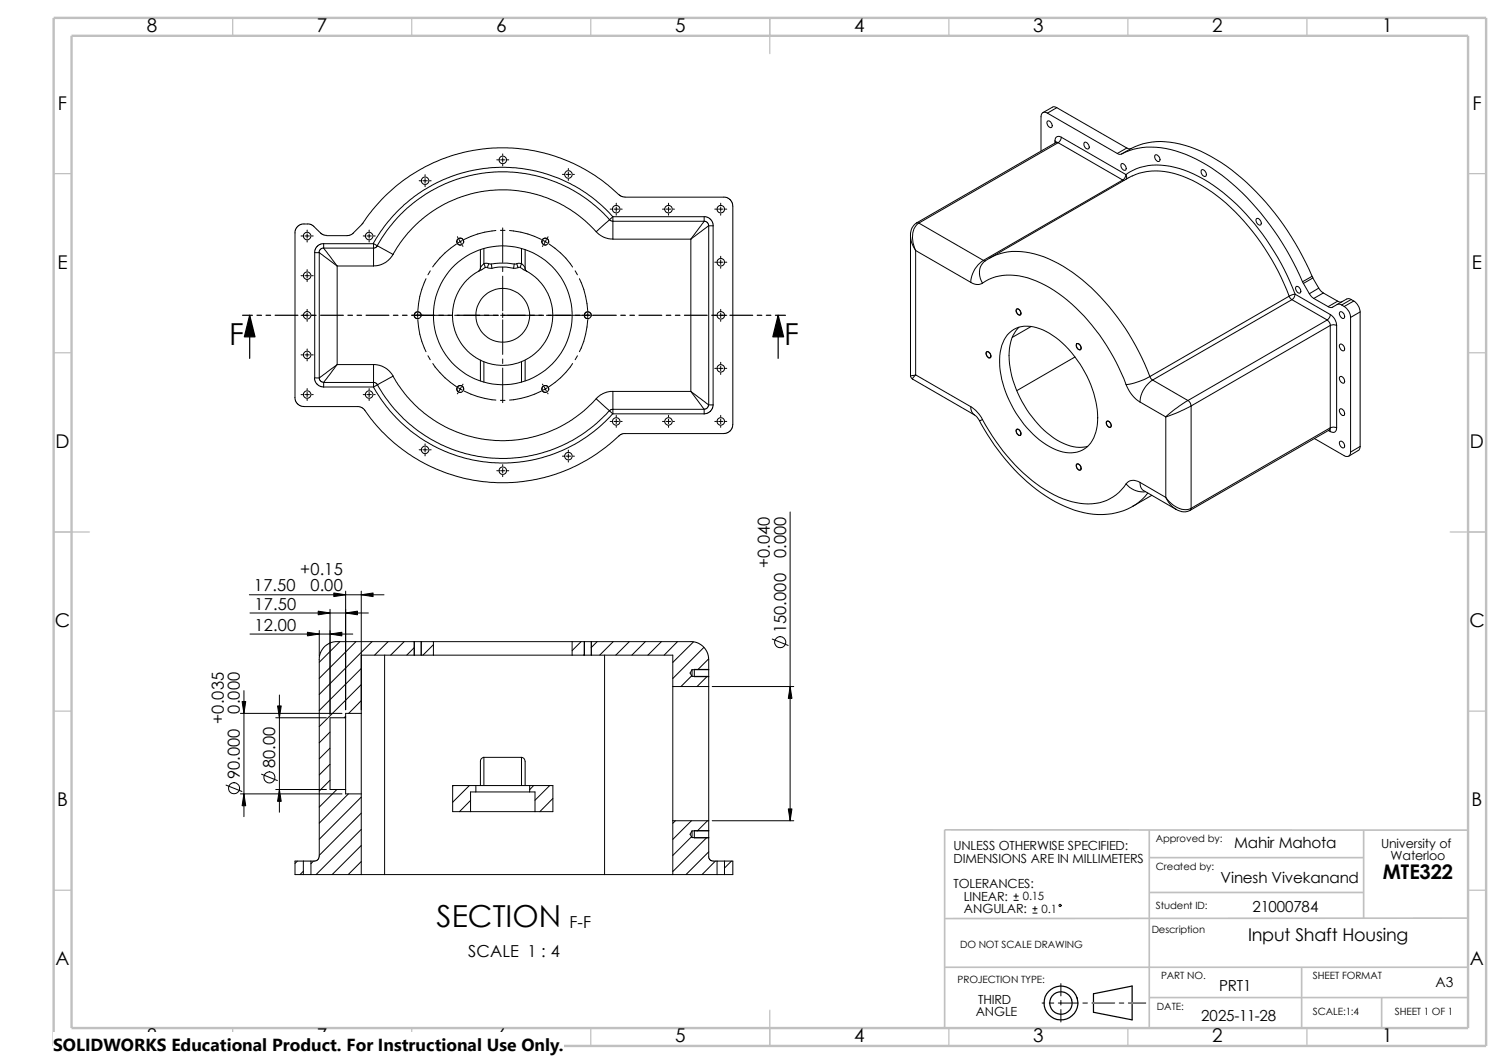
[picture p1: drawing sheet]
<svg xmlns="http://www.w3.org/2000/svg" width="420mm" height="297mm" viewBox="0 0 420 297" stroke-linecap="round" stroke-linejoin="round" font-family="sans-serif">
<g fill="none" stroke="#c0c0c0" stroke-width=".34">
<path d="M65 5v5M115 5v5M165 5v5M215 5v10M265 5v5M315 5v5M365 5v5M15 48.5h5M410 48.5h5M15 98.5h5M410 98.5h5M15 148.5h10"/>
<path d="M405 148.5h10M15 198.5h5M410 198.5h5M15 248.5h5M410 248.5h5M65 287v5M115 287v5M165 287v5M215 282v10M265 287v5M315 287v5M365 287v5"/>
</g>
<path d="M320.9 239.4h59.9M320.9 231.7v55.3M380.8 231.7v24.6M410 231.7l-146.2-.1v55.4M320.9 249.1h59.9M410 256.3l-146.2 .1M263.8 270h146.2M320.9 278.5h89.1M363.5 270v17M385.8 278.5v8.5" fill="none" stroke="#c0c0c0" stroke-width=".47"/>
<path d="M15 5h400v287h-400zM20 10h390v277h-390z" fill="none" stroke="#c0c0c0" stroke-width=".68" stroke-linecap="butt"/>
<g fill="none" stroke="#000" stroke-width=".28">
<path d="M292.5 31.6a1.08 1.08 0 0 0-1.3-.2 1.08 1.08 0 0 0-.5 1.2v9.6M292.5 31.6l19.5 11.2M292.6 33.8a1.16 1.16 0 0 1 .9 1.8 1.23 1.23 0 0 1-.9-1.8zM294.6 39.3l.3 .4M294.6 39.3v.6M294.9 39.8h.6M294.9 39.8l-39 22.4M295 39.7l-.1 .1M295.1 30.1l-1-.3-2.9 1.7M295.1 30.1l-2.6 1.5M295.1 30.1l19.6 11.2M295.5 39.8l18 10.4"/>
<path d="M295.5 39.8l-38.9 22.5M296.4 38.3a1.08 1.08 0 0 0-1.3-.1 1.08 1.08 0 0 0-.5 1.1M296.4 38.3l-.3 .9-.6 .6M296.4 38.3l18 10.4M302.7 39.9a1.03 1.03 0 0 1 1.1 .1 1.03 1.03 0 0 1 .4 1.1l-.1 .2a.84 .84 0 0 1-.9 .1 .84 .84 0 0 1-.5-.8zM117.1 50.5h.4M118.1 50.5h1.2M118.7 48.8v.4M118.7 49.8v1.3M118.7 51.7v.4M120 50.5h.4M138.7 44.6h.4"/>
<path d="M139.8 44.6h1.2M140.4 43v.4M140.4 44v1.3M140.4 45.9v.4M141.6 44.6h.5M157.1 48.7h.4M158.1 48.7h1.2M158.7 47v.5M158.7 48.1v1.2M158.7 50v.4M160 48.7h.4M170.4 58.4h.4"/>
<path d="M171.4 58.4h1.3M172.1 56.7v.4M172.1 57.8v1.2M172.1 59.6v.5M173.3 58.4h.4M185 58.4h.4M186.1 58.4h1.2M186.7 56.7v.4M186.7 57.8v1.2M186.7 59.6v.5M187.9 58.4h.4M199.6 58.4h.4"/>
<path d="M200.7 58.4h1.2M201.3 56.7v.4M201.3 57.8v1.2M201.3 59.6v.5M202.5 58.4h.4M312 42.8l.7 .3 .5-.1M313.1 45.8a1.01 1.01 0 0 1 1.1 .2 1.01 1.01 0 0 1 .3 1 .57 .57 0 0 1-.5 .6 .57 .57 0 0 1-.6-.5l-.3-.5zM313.2 43a21.3 21.3 0 0 1 17.9 .1 56.9 56.9 0 0 1 23.5 19.7 79.1 79.1 0 0 1 9.1 15.9M313.5 50.2l.4 .2M313.5 50.2l-38.9 22.5M314.4 48.7l-.2 .9-.7 .6M314.4 48.7l.2 .7-.2 .7"/>
<path d="M314.4 48.7a15.9 15.9 0 0 1 13.6-2 40.4 40.4 0 0 1 18.6 11.6 71 71 0 0 1 15.1 23.8M314.7 41.3l-2.7 1.5M314.7 41.3l.8 .3 .4-.2M315.9 41.4l-2.7 1.6M315.9 41.4a20.1 20.1 0 0 1 16.5-.4 53.1 53.1 0 0 1 22.4 17 79.8 79.8 0 0 1 11.6 19.1M322.5 43.4a1.01 1.01 0 0 1 1.1 .1 1.01 1.01 0 0 1 .3 1.1l-.1 .4a1.17 1.17 0 0 1-1.3-1.6zM335.4 47.5a1.03 1.03 0 0 1 1.1 .2 1.03 1.03 0 0 1 .4 1l-.1 .3a.84 .84 0 0 1-.9 .1 .84 .84 0 0 1-.5-.8zM84.1 77h.4M84.1 65.9h.4M84.9 62.5l-1 .2-.7 .4-.8 1.5v46.4M84.9 62.5l1.7 .1 1.1 .6M85.1 77h1.3"/>
<path d="M85.1 65.9h1.3M85.8 64.2v.4M85.8 65.3v1.2M85.8 67.1v.5M85.8 75.3v.4M85.8 76.3v1.3M85.8 78.2v.4M87 77h.5M87 65.9h.5M87.7 63.2l2.1 2.1 1.4 .4M87.9 70.5h1.3M87.9 70.5v35h1.3"/>
<path d="M89.2 70.5v35M89.2 70.5l4.9 3.8M90.4 68l-.9 .2-1 .6-.5 .8-.1 .9M90.4 69.3h13.9M90.4 68h13.9M90.4 69.3l3.7 5M90.4 69.3l-.9 .2-.4 1M90.4 68v1.3M94.1 74.3h10.2M94.1 74.3v27.5M101.3 62.3l-2.7 2.9-.9 .5-6.5 .1M101.3 62.3a46.9 46.9 0 0 1 72.1-7.6l1.1 .3h28.1l1.2 .6 .7 1 .1 .9v61l-.1 .9-.5 .8-1 .7-.9 .1h-28l-1.3 .7a47 47 0 0 1-71.4-7.7l-1.2-.5h-15.8l-1.4-.9-.5-.7-.2-.9"/>
<path d="M101.4 65.9h.5M102.4 65.9h1.3M103.1 64.2v.4M103.1 65.3v1.2M103.1 67.1v.5M104.3 68l1.1 .6M104.3 69.3v5M104.3 68v1.3M104.4 65.9h.4M105.4 68.6l-.5 .5-.6 .2M109.7 71l-.7 1.1-1.6 1.3-1.5 .6-1.6 .3M119 77.8a23.4 23.4 0 0 0-2.3 9"/>
<path d="M120.1 75.6l-.6 1.1M127.5 68.1a24.6 24.6 0 0 0-6.7 6.4M127.7 66.1l.2 .3M128.2 66.9l.3 .5M128.5 67.4l.3 .6M128.5 67.4l-.5 .4M129.1 67.1l-.6 .3M129.2 68.5l.1 .3M129.5 67.7a.99 .99 0 0 0-.9-1.2 .99 .99 0 0 0-1.1 1 .99 .99 0 0 0 1.3 .9M134.2 74.9l-.2 .5-.4 .3M134.2 69.7v5.2M135.1 73.6l-.9 1.3"/>
<path d="M135.1 73.6h1.4M135.1 69.4v4.2M135.1 73.6l.4 1.1M135.5 74.7l-3.9 2.3-1.8 1.8-1.3 1.7-1.2 2.4-.7 2.4-.2 2 .1 2.7 .5 2.4 .7 1.6 1.3 2.2 2.2 2.4 1.6 1.2 2.5 1.2 2.3 .7 2.1 .3 2.7-.1 2.3-.6 3.4-1.6 2.1-1.8 1.4-1.5 1.1-1.8 1-2.4 .6-2.5v-3.1l-.6-3-.7-1.6-1.3-2.2-1.7-1.9-2.1-1.7-1.6-.8M135.5 74.7h.6M136.1 74.7l1.3 .2M136.5 73.6l-.4 1.1M136.5 73.6l.7 .1M137.2 73.7a19.2 19.2 0 0 1 6.4 0M137.2 73.7l.2 1.2M137.4 74.9a12 12 0 0 1 6 0M138.5 64.3a23.8 23.8 0 0 0-8.9 2.5"/>
<path d="M139.7 64.3h1.3M140.4 63.6v9.7M140.4 74.5v1.3M140.4 77.1v9.7M142.3 64.3a23.7 23.7 0 0 1 8.9 2.5M143.6 73.7l-.2 1.2M144.3 73.6l-.7 .1M144.3 73.6h1.3M144.3 73.6l.4 1.1M144.7 74.7l-1.3 .2M145.3 74.7l1.1 .7M145.3 74.7h-.6"/>
<path d="M145.6 73.6l-.3 1.1M145.6 69.4v4.2M146.6 74.9l.2 .5 .4 .4M146.6 69.7v5.2l-1-1.3M151.6 68.5l-.1 .3M151.7 67.1l1.1 .7M152.6 66.9l-.6 1.1M153 66.1l-.1 .3M153.2 67.7a.99 .99 0 0 0-.8-1.2 .99 .99 0 0 0-1.1 1 .99 .99 0 0 0 1.2 .9M153.3 68.1a22.4 22.4 0 0 1 6.6 6.4M160.6 75.6l.6 1.1M161.8 77.8a22.1 22.1 0 0 1 2.3 9"/>
<path d="M166.5 64.7l-3.2-3.1-2.7-2.2-3.2-2-4.3-2-3.3-1.1-3.4-.8-3.8-.5h-4.3l-3.8 .5-4.6 1.1-4.8 1.9-3 1.6-3.5 2.5-3.5 3.2-3.3 3.9-2 3.3-4.4-2.4M170.2 61.3l1 .5M170.2 61.3l-3.7 3.4 2.1 1.5 1.5 .5h1.1M170.2 61.3l-3.1-3.1a40 40 0 0 0-61.7 10.4M171.2 60.5l-1 .8M171.2 66.8h21.7M171.2 61.8h25.4M171.2 60.5h25.4M171.2 61.8v5M171.2 60.5v1.3M171.2 60.5l-.4-.4a41.3 41.3 0 0 0-66.6 7.9M192.9 66.8v42.5"/>
<path d="M196.6 61.7l1 .5 .3 .8M196.6 61.8l-3.7 5M196.6 60.5l1 .2 1 .7 .5 .8 .1 .8M196.6 60.5v1.3M197.9 63l-5 3.8M197.9 63h1.2v50M197.9 63v50M199.6 73.2h.4M200.7 73.2h1.2M201.3 71.5v.5M201.3 72.6v1.2M201.3 74.5v.4"/>
<path d="M202.5 73.2h.4M254.3 65.7v39.1l1.4-.2M255.7 69.9v34.7M255.7 69.9l15.4 8.9M255.9 62.2l.7 .1M255.9 62.2a4.9 4.9 0 0 0-.9 6.5l.7 1.2M256.6 62.3a5.3 5.3 0 0 0-1.4 6.2l.5 1.4M256.6 62.3l18 10.4M271.1 78.8a3 3 0 0 0 3.3 .2M274.4 79a15.2 15.2 0 0 1 15-.6 45.5 45.5 0 0 1 19.6 18.1l2.7 4.5 2.8 6.4M274.6 72.7l.7 .1M274.6 72.7a7.6 7.6 0 0 0-3.5 6.1"/>
<path d="M276.4 72.1a4.5 4.5 0 0 0-2 6.9M276.4 72.1l38.9-22.5a17.4 17.4 0 0 1 15.1-.4 48.4 48.4 0 0 1 20.5 16.9 68.6 68.6 0 0 1 9.1 16.6M276.4 72.1a16.6 16.6 0 0 1 13.8-.9 45.8 45.8 0 0 1 20.7 15.9 68.1 68.1 0 0 1 10.2 18M350.8 61.1a1.1 1.1 0 0 1 1.2 .4 1.1 1.1 0 0 1 .1 1.2 1.18 1.18 0 0 1-1.3-1.6zM362 80a1.19 1.19 0 0 1 1 1.8 1.28 1.28 0 0 1-1-1.8zM363.7 78.7l.3 .4M364 79.1l1.6 2.9M366.4 77.1l-2.7 1.6M366.4 77.1l.2 .5M366.6 77.6l-2.6 1.5M366.6 77.6l1.7 2.8M84.1 88h.4"/>
<path d="M84.1 99.1h.4M85.1 88h1.3M85.1 99.1h1.3M85.8 86.4v.4M85.8 87.4v1.2M85.8 89.3v.4M85.8 97.4v.4M85.8 98.5v1.2M87 88h.5M87 99.1h.5M115.1 88h.3M116 88h9.7"/>
<path d="M116.7 87.4v1.2M116.7 89.3a22.4 22.4 0 0 0 2.3 8.9M117.6 88.3a1.01 1.01 0 0 0-.9-1.3 1.01 1.01 0 0 0-1.1 1.1 1.01 1.01 0 0 0 1.3 .9M119.5 99.3l.6 1.1M127 88h1.2M129.5 88h9.6M139.8 88h1.2M140.4 87.4v1.2M140.4 89.3v9.6M141.6 88h9.7M152.6 88h1.2M155.1 88h9.7"/>
<path d="M161.2 99.3l-.6 1.1M164.1 87.4v1.2M164.1 89.3a23.6 23.6 0 0 1-2.3 8.9M165.1 88.3a1.01 1.01 0 0 0-.9-1.3 1.01 1.01 0 0 0-1.1 1.1 1.01 1.01 0 0 0 1.3 .9M165.4 88h.3M199.6 88h.4M200.7 88h1.2M201.3 86.4v.4M201.3 87.4v1.2M201.3 89.3v.4M202.5 88h.4M275.4 98.3a1 1 0 0 1 1.2 .4 1 1 0 0 1-.1 1.2 1.23 1.23 0 0 1-1.1-1.6z"/>
<path d="M275.5 98.3a1 1 0 0 1 1 .4 1 1 0 0 1-.1 1.2 1.12 1.12 0 0 1-.9-1.6zM281.9 92.9a8.1 8.1 0 0 1 9.3-.8 29.2 29.2 0 0 1 14.2 17.7 17.2 17.2 0 0 1-.4 13.2 7.3 7.3 0 0 1-9.2 2.9 26.1 26.1 0 0 1-13.9-14.1 22.2 22.2 0 0 1-2.2-15.4l.7-1.6zM283.9 86.3a1 1 0 0 1 1 .5 1 1 0 0 1-.1 1.1 1.21 1.21 0 0 1-.9-1.6zM283.9 86.3a1.04 1.04 0 0 1 1 .5 1.04 1.04 0 0 1-.1 1.2l-.8-.5a.94 .94 0 0 1-.1-1.2zM284.6 91.4a11.8 11.8 0 0 0-2.7 10.1 30.2 30.2 0 0 0 14.3 21.9 10.4 10.4 0 0 0 7.5 1.2M288 91.1l-5.3 3.1M300.2 99.7l-16.3 9.4M300.6 96a1.03 1.03 0 0 1 1.1 .5 1.03 1.03 0 0 1 0 1.2 1.22 1.22 0 0 1-1.1-1.7zM300.7 96a1 1 0 0 1 1 .5 1 1 0 0 1-.1 1.1 1.15 1.15 0 0 1-.9-1.6zM360 82.7l.8 1M360 82.7l-38.9 22.4M360.8 83.7l9.8 5.6"/>
<path d="M360.8 83.7l-38.9 22.4M361.7 82.1l-1.7 .6M361.7 82.1l9.8 5.7M361.7 82.1l-.3 .9-.6 .7M365.6 82l1.3 1.3M366.9 83.3l4 2.3M368.3 80.4l-2.7 1.6M368.3 80.4l1.2 1.4M369.5 81.8l-2.6 1.5M369.5 81.8l4 2.3M370.6 89.3l-38.9 22.5M370.6 89.3l.7 .9 .2 .6"/>
<path d="M371.5 90.8l-38.9 22.5M371.5 90.8v28.6M371.5 90.8a1.97 1.97 0 0 1 1.8 0M371.5 87.8a3.8 3.8 0 0 1 1.8 3M371.5 87.8a1.91 1.91 0 0 1-.9 1.5M373.3 90.8v28.6M373.4 85l-1.5 .9-1-.3M373.4 85l.4-.1 .8 .2M373.5 84.1l-2.6 1.5M373.5 84.1l.7 .2 .6-.1M374.1 96.2a1.02 1.02 0 0 1 1.1 .2 1.02 1.02 0 0 1 .3 1v.3a.81 .81 0 0 1-1 .1 .81 .81 0 0 1-.4-.8zM374.2 87a1.19 1.19 0 0 1 1.1 .7 1.19 1.19 0 0 1-.1 1.2 1.28 1.28 0 0 1-1-1.9z"/>
<path d="M374.6 85.1l.8 .5M375.4 85.6a3.8 3.8 0 0 1 1.7 3M377.1 88.6v37.6M377.3 83.6l-.7-.2-.6 .1-2.6 1.5M377.3 83.6l-2.7 1.5M377.3 83.6l.7 .4M378 84l-2.6 1.6M378 84a4.1 4.1 0 0 1 1.8 3.1M379.8 87.1l-2.7 1.5M379.8 87.1v37.5M84.1 110.2h.4M85.1 110.2h1.3"/>
<path d="M85.8 100.3v.5M85.8 108.5v.4M85.8 109.5v1.3M85.8 111.4v.4M87 110.2h.5M87.8 105.5l.2 1 .7 .9 .9 .5 .8 .1M89.2 105.5l.2 .8 1 .4M90.4 106.8h13.9M90.4 108h13.9M90.4 106.8v1.2M94.1 101.8h10.2M94.1 101.8l-4.9 3.7"/>
<path d="M94.1 101.8l-3.7 5M101.4 110.2h.5M102.4 110.2h1.3M103.1 108.5v.4M103.1 109.5v1.3M103.1 111.4v.4M104.3 101.8v5M104.3 106.8l.7 .1 .4 .5M104.3 106.8v1.2M104.3 108l1.3 2.2a41.2 41.2 0 0 0 65.5 5.3M104.3 101.8l1.7 .2 1.5 .6 1.5 1.3 .8 1.1M104.4 110.2h.4"/>
<path d="M105.4 107.4l1.8 2.9a40 40 0 0 0 63 4.3M105.4 107.4l-1.1 .6M109.7 105l1.4 2.3 2.6 3.4 3.3 3.4 2.7 2.2 4.8 2.9 3.1 1.4 3.3 1.1 3.7 .9 3.9 .4 4.2-.1 4.7-.6 4.6-1.3 3.6-1.5 4.1-2.3 3.4-2.6 3.4-3.3 3.7 3.4M109.8 105l-4.4 2.4M120.9 101.5a23.1 23.1 0 0 0 6.6 6.4M127.9 109.7l-.2 .2M128 108.2l.5 .4M128.5 108.6l-.3 .5M128.5 108.6l.6 .3M128.8 108l-.3 .6M129.3 107.2l-.1 .3M129.5 108.8a1.01 1.01 0 0 0-.9-1.2 1.01 1.01 0 0 0-1.1 1.1 1.01 1.01 0 0 0 1.3 .9"/>
<path d="M129.6 109.2a23.7 23.7 0 0 0 8.9 2.5M134.2 100.5v5.8M135.1 101v5.7M139.7 111.8h1.3M140.4 100.2v1.3M140.4 102.7v9.7M145.6 101v5.7M146.6 100.5v5.8M151.2 109.2a23.6 23.6 0 0 1-8.9 2.5M151.5 107.2l.1 .3M152 108l.6 1.1M152.8 108.2l-1.1 .7"/>
<path d="M152.9 109.7l.1 .2M153.2 108.8a1.01 1.01 0 0 0-.8-1.2 1.01 1.01 0 0 0-1.1 1.1 1.01 1.01 0 0 0 1.2 .9M159.9 101.5a21.9 21.9 0 0 1-6.6 6.4M170.2 114.7l1 .8M170.4 117.6h.4M171.2 114.3h-.6l-.4 .4M171.2 109.3h21.7M171.2 114.3h25.4M171.2 115.5h25.4M171.2 109.3h-1.1l-1.4 .4-1.2 .7-1 .9M171.2 109.3v5M171.2 114.3v1.2"/>
<path d="M171.4 117.6h1.3M172.1 116v.4M172.1 117v1.3M172.1 118.9v.4M173.3 117.6h.4M185 117.6h.4M186.1 117.6h1.2M186.7 116v.4M186.7 117v1.3M186.7 118.9v.4M187.9 117.6h.4M192.9 109.3l3.7 5"/>
<path d="M192.9 109.3l5 3.7M196.6 114.3v1.2M197.9 113l-.3 .7-1 .6M197.9 113h1.2M199.1 113l-.1 .9-.5 .8-1 .7-.9 .1M199.6 117.6h.4M199.6 102.8h.4M200.7 117.6h1.2M200.7 102.8h1.2M201.3 101.1v.5M201.3 102.2v1.3M201.3 104.1v.4"/>
<path d="M201.3 116v.4M201.3 117v1.3M201.3 118.9v.4M202.5 117.6h.4M202.5 102.8h.4M254.3 104.7l.1 .6 .5 .5M255.7 104.6l15.4 8.9M255.7 104.6l-.7 .8-.2 .4 17.3 10M271.1 113.5a9.3 9.3 0 0 1 3.3 3.6M271.1 113.5l.3 1.5 .7 .8M272.1 115.8l1.4 1.6M273.5 117.4a54.3 54.3 0 0 0 22.5 23.3 21.9 21.9 0 0 0 18.9 1.4l1.5-.8"/>
<path d="M274.4 117.1l-.9 .3M274.4 117.1a50.1 50.1 0 0 0 19.9 21 18 18 0 0 0 14.7 1.6l1.8-1 1.6-1.2 2.1-2.4M283.8 119.9l.2-.1a1.16 1.16 0 0 1 .9 1.8l-.8-.4-.3-.7zM283.9 119.9a.97 .97 0 0 1 1 .5 .97 .97 0 0 1-.1 1.1 1.15 1.15 0 0 1-.9-1.6zM308.9 117.7a1.02 1.02 0 0 1 1.2 .4 1.02 1.02 0 0 1 0 1.2 1.23 1.23 0 0 1-1.2-1.6zM309.1 117.6a1 1 0 0 1 1 .5 1 1 0 0 1-.1 1.2 1.17 1.17 0 0 1-.9-1.7zM314.5 107.4a9.8 9.8 0 0 0 3.8 4.8M318.3 112.2l7.2 4.2M321.1 105.1l-3.1 1.4-3.5 .9M321.1 105.1l.8 1M321.9 106.1l9.8 5.7M321.9 106.1a7.9 7.9 0 0 0-3.6 6.1"/>
<path d="M325.5 116.4v22.5M331.7 111.8l-3.5 2.4-2.7 2.2M331.7 111.8a1.82 1.82 0 0 1 .9 1.5M332.6 113.3l-3.2 1.6-3.9 1.5M332.6 113.3v28.6M371.3 120l.2 .5M371.4 120h-.2M371.5 119.4l-.3 .6M371.5 119.4l-38.9 22.5M371.5 119.4a1.97 1.97 0 0 1 1.8 0M373.3 119.4a1.08 1.08 0 0 1-.5 1.2 1.08 1.08 0 0 1-1.3-.1M374.1 114.3a.91 .91 0 0 1 1 0 .91 .91 0 0 1 .4 .9 .57 .57 0 0 1-.4 .8 .57 .57 0 0 1-.7-.4l-.4-.8z"/>
<path d="M374.2 105.1a1.19 1.19 0 0 1 1.1 .6 1.19 1.19 0 0 1-.1 1.3 1.28 1.28 0 0 1-1-1.9zM117.1 125.6h.4M118.1 125.6h1.2M118.7 123.9v.4M118.7 125v1.2M118.7 126.8v.5M120 125.6h.4M138.7 131.4h.4M139.8 131.4h1.2M140.4 129.7v.4M140.4 130.8v1.2M140.4 132.6v.5"/>
<path d="M141.6 131.4h.5M157.1 127.3h.4M158.1 127.3h1.2M158.7 125.6v.5M158.7 126.7v1.2M158.7 128.6v.4M160 127.3h.4M300.7 129.5a1.04 1.04 0 0 1 1 .6 1.04 1.04 0 0 1-.1 1.2l-.8-.5-.3-.7zM300.7 129.6a.97 .97 0 0 1 1 .5 .97 .97 0 0 1-.1 1.1 1.1 1.1 0 0 1-.9-1.6zM314.5 135.1a6.1 6.1 0 0 0 5.4 2.1M318.3 134.7l.3 1.5 .8 .7M318.3 134.7l7.2 4.2"/>
<path d="M318.3 134.7a2.8 2.8 0 0 0-3.8 .4M319.4 136.9h.1M319.4 136.9l9 5.3M320.5 137.6l-1.6 1.8-2.5 1.9M321.6 138.3l-5.2 3M325.5 138.9a6.5 6.5 0 0 0 6.6 3.2l.5-.2M325.5 138.9l1.7 2.3 1.2 1M367.1 122.4l8.3 4.8a1.08 1.08 0 0 0 1.2 .1 1.08 1.08 0 0 0 .5-1.1M371 120.2l.5 .3M371.2 120l-38.8 22.5M374.1 123.3a1.1 1.1 0 0 1 1.2 .4 1.1 1.1 0 0 1 .1 1.2 1.18 1.18 0 0 1-1.3-1.6zM379.8 124.6l-.3 1-2.9 1.7"/>
<path d="M379.8 124.6l-2.7 1.6M220.6 142.9v86.2M328.4 142.2a3.8 3.8 0 0 0 4 .3M328.4 142.2h.1M332.6 141.9l-.2 .6M69.6 166h37.6M69.8 171.1h33.1M69.8 177h28.7M89.2 176v7.1M92.2 170.1v29.3M94.9 179.1l-5.7 5.8M96.5 165v33.1"/>
<path d="M99.4 179.1l-10.2 10.3M100.9 165v34.1M103.9 179.1l-14.7 14.7M108.4 179.1l-3.8 3.8M112.9 179.1l-3.8 3.8M115.7 179.1v3.8M115.7 179.1h1.9M115.7 179.1l-22.5 .1-1.4 .5-1.5 1.1-.9 1.7-.3 1.6M117.6 179.1h3.4M117.6 179.1v3.8M121 180l-2.9 2.9M121 179.1v3.8"/>
<path d="M121 179.1h38.8M159.8 179.1h3.4M159.8 179.1v3.8M162.3 179.1l-2.5 2.5M163.2 179.1v3.8M163.2 179.1h1.9M165.1 179.1h27.8M165.1 179.1v3.8M166.8 179.1l-1.7 1.7M171.2 179.1l-3.7 3.8M175.7 179.1l-3.7 3.8M180.2 179.1l-3.8 3.8"/>
<path d="M184.7 179.1l-3.8 3.8M189.2 179.1l-3.7 3.8M192.9 179.1l1.3 .1 1 .5 1 .6 .9 1 .7 1.9 .1 3.7M193.6 179.2l-5.7 5.7M215.6 178.4l4.5 1.8M67.1 199.1h28.4M68.1 192.8v35.2M78 194v32.7M89.2 184.1v55M96.5 199.9l-.4 .5M100.9 199.1v22.5M100.9 186.6l-11.7 11.7"/>
<path d="M100.9 191.1l-11.7 11.7M100.9 195.6l-3.5 3.5M100.9 199.1h-4.4v1.3M100.9 182.9h14.8M107.4 182.9v61.2M115.7 180.8l-2.1 2.1M115.7 182.9h1.9M117.6 182.9h3.4M121 182.9h38.8M159.8 182.9h3.4M163.2 182.7l-.2 .2M163.2 182.9h1.9"/>
<path d="M165.1 182.9h22.8v8.7M168.8 182.9v61.2M187.9 191.6v37.5M187.9 191.6h10M193.2 188.6l-3 3M193.3 188.8h4.6M193.3 186.9l-.6 1 .6 .9M193.3 186.9h4.6M193.3 186.9v1.9M196.6 180.7l-8.7 8.7M197.5 188.8l-2.9 2.8M197.9 191.6v37.5"/>
<path d="M197.9 186.9v1.9M197.9 188.8v2.8M197.9 183.9l-3 3M197.9 186.9h-4v2h4M198.9 191.6h22.8M63.1 219.2l4.5 1.7M73 216.1l4.5 1.8M77 200.4h14.1M92.2 204.3l-3 3M92.2 208.8l-3 3M92.2 213.3l-3 3M92.2 217.8l-3 3"/>
<path d="M96.5 200.4v20M96.5 200.4h-4.3v20h4.3M126.6 219.3l-.2 .2M131.1 219.3l-4.7 4.6M132.9 219.3h15M132.9 219.3h-6.5v7.3h5M132.9 219.3v1.8M135.1 211.4h-.1a1.11 1.11 0 0 0-.8 1.2v6.7M135.1 211.4v7.9M135.1 211.4h10.5M145.6 211.4a1.08 1.08 0 0 1 1 1.2v6.7M145.6 211.4v7.9"/>
<path d="M147.9 219.3h6.5v7.3h-5M147.9 219.3v1.8M149 219.3l-1.1 1.1M153.5 219.3l-4.1 4.1M67.1 221.6h28.4M77 220.4h14.1M89.1 239.1l-.5 1.1-1.8 .2M94.1 220.4l-4.9 4.9M96.5 220.4v1.2h4.4M97.3 221.6l-8.1 8.2M100.9 222.5l-11.7 11.8M100.9 227l-11.7 11.8"/>
<path d="M100.9 231.5l-12.6 12.6M100.9 236l-8.1 8.1M100.9 221.6v22.5M131.4 223.4l-3.1 3.2M131.4 226.6h18M132.9 221.1h15M132.9 221.1h-1.5v5.5M147.9 221.1h1.5v5.5M154.4 222.9l-3.7 3.7M187.9 229.1h10M187.9 229.1v15M188.6 229.1l-.7 .7"/>
<path d="M193.1 229.1l-5.2 5.2M193.1 233.6l-5.2 5.2M193.3 231.9l-.6 1 .6 .9M193.3 231.9h4.6M193.3 233.8h4.6M193.3 231.9v1.9M197.4 233.8l-9.5 9.5M197.6 229.1l-2.9 2.8M197.9 233.8l.1 5.8 .7 .7 1.5 .1M197.9 231.9v1.9M197.9 229.1v2.8M197.9 237.8l-6.3 6.3"/>
<path d="M197.9 231.9h-4v2h4M198.9 229.1h22.8M83.1 240.4l-.7 .6M84.7 244.1h2.1M84.7 240.4h2.1M84.7 240.4h-2.3v3.7h2.3M84.7 243.2l-.9 .9M84.7 240.4v3.7M86.8 240.4v3.7M86.8 244.1h20.6M87.5 240.4l-.7 .7M100.9 240.5l-3.7 3.6"/>
<path d="M107.4 244.1h61.4M168.8 244.1h31.4M199.8 240.4l-3.8 3.7M200.2 244.1h2.1M200.2 240.4h2.1M200.2 240.4v3.7M202.3 240.4h2.3v3.7h-2.3M202.3 240.4v3.7M204.3 240.4l-2 1.9M283.1 251.3h1.3M283.1 250.1h1.3M283.7 249.5v1.2"/>
<path d="M288.4 254.9h1.2M288.4 253.7h1.2M289 253.1v1.2M291 280h.7M293 280h1.3M295.5 280h5.6M296.2 274.6v3.4M296.2 279.3v1.2M302.4 280h1.3M304.9 280h6.4M312.5 280h1.3M315.1 280h4.9"/>
<path d="M296.2 281.8v3.5"/>
<circle cx="118.7" cy="50.4" r="1.05"/>
<circle cx="140.4" cy="44.6" r="1.05"/>
<circle cx="158.7" cy="48.7" r="1.05"/>
<circle cx="172.1" cy="58.4" r="1.05"/>
<circle cx="186.7" cy="58.4" r="1.05"/>
<circle cx="201.3" cy="58.4" r="1.05"/>
<circle cx="85.8" cy="65.9" r="1.05"/>
<circle cx="85.8" cy="76.9" r="1.05"/>
<circle cx="103.1" cy="65.9" r="1.05"/>
<circle cx="128.5" cy="67.4" r=".94"/>
<circle cx="152.3" cy="67.4" r=".94"/>
<circle cx="201.3" cy="73.2" r="1.05"/>
<circle cx="85.8" cy="99.1" r="1.05"/>
<circle cx="85.8" cy="88" r="1.05"/>
<circle cx="116.6" cy="88" r=".94"/>
<circle cx="140.4" cy="88" r="19.4"/>
<circle cx="140.4" cy="88" r="7.5"/>
<circle cx="164.1" cy="88" r=".94"/>
<circle cx="201.3" cy="88" r="1.05"/>
<circle cx="85.8" cy="110.1" r="1.05"/>
<circle cx="103.1" cy="110.1" r="1.05"/>
<circle cx="128.5" cy="108.6" r=".94"/>
<circle cx="152.3" cy="108.6" r=".94"/>
<circle cx="172.1" cy="117.6" r="1.05"/>
<circle cx="186.7" cy="117.6" r="1.05"/>
<circle cx="201.3" cy="102.8" r="1.04"/>
<circle cx="201.3" cy="117.6" r="1.05"/>
<circle cx="118.7" cy="125.6" r="1.05"/>
<circle cx="140.4" cy="131.4" r="1.05"/>
<circle cx="158.7" cy="127.3" r="1.05"/>
<circle cx="217.9" cy="179.3" r="1.55"/>
<circle cx="75.2" cy="217" r="1.56"/>
<circle cx="65.4" cy="220" r="1.56"/>
<circle cx="296" cy="252.8" r=".3"/>
</g>
<g fill="none" stroke="#000" stroke-width=".34">
<path d="M67.7 88h2.8M69.7 88v12M71.8 88h1.2M74.3 88h1.3M76.8 88h6.4M84.5 88h1.2M87 88h1.3M89.5 88h6.4M97.2 88h1.2M99.7 88h1.3M102.2 88h6.4M109.9 88h1.2"/>
<path d="M112.4 88h1.3M114.9 88h6.4M122.6 88h1.2M125.1 88h1.3M127.6 88h6.4M135.3 88h1.2M137.8 88h1.3M140.3 88h6.4M148 88h1.2M150.5 88h1.3M153 88h6.4M160.7 88h1.2"/>
<path d="M163.2 88h1.3M165.7 88h6.4M173.4 88h1.2M175.9 88h1.3M178.4 88h6.4M186.1 88h1.2M188.6 88h1.3M191.1 88h6.4M198.8 88h1.2M201.3 88h1.3M203.8 88h6.4M211.5 88h1.2"/>
<path d="M214 88h1.3M216.5 88h2.8M217.3 88v12M305.4 277.4l10.7-2.1v9.4l-10.7-2.1z"/>
<circle cx="296.3" cy="280" r="3.1"/>
<circle cx="296.3" cy="280" r="4.7"/>
</g>
<path d="M305.2 280h.3M305.2 279.9l.3 .3M305.4 279.9v.3M305.5 279.9l-.3 .3M316 280h.3M316 279.9l.3 .3M316.1 279.9v.3M316.3 279.9l-.3 .3" fill="none" stroke="#808080" stroke-width=".28"/>
<path d="M69.7 88l1.5 6h-3zM217.3 88l1.5 6h-3z" fill="#000" stroke="#000" stroke-width=".34"/>
<path d="M85.9 176.5l3.3 .5-3.3 .5zM88.9 170.6l3.3 .5-3.3 .5zM92.2 177l3.3-.5v1zM93.2 165.5l3.3 .5-3.3 .5zM96.5 171.1l3.3-.5v1zM100.9 166l3.3-.5v1zM67.6 195.8h1l-.5 3.3zM220.6 191.6l.5 3.3h-1zM77.5 197.1h1l-.5 3.3zM68.1 221.6l.5 3.3h-1zM78 220.4l.5 3.3h-1zM220.1 225.8h1l-.5 3.3z" fill="#000" stroke="#000" stroke-width=".28"/>
<path d="M14.9 288.1h142.6v8.9h-142.6z" fill="#fff"/>
<g font-size="8.5">
<text x="64" y="96.2">F</text>
<text x="219" y="96.2">F</text>
<text x="121.9" y="258.8">SECTION</text>
</g>
<text font-size="5.6" x="386.2" y="245.4">MTE322</text>
<g font-size="5.3">
<text x="41" y="9">8</text>
<text x="88.5" y="9">7</text>
<text x="138.5" y="9">6</text>
<text x="188.5" y="9">5</text>
<text x="238.5" y="9">4</text>
<text x="288.5" y="9">3</text>
<text x="338.5" y="9">2</text>
<text x="386" y="9">1</text>
<text x="16.2" y="30.7">F</text>
<text x="411.2" y="30.7">F</text>
<text x="16" y="75">E</text>
<text x="411" y="75">E</text>
<text x="15.5" y="125">D</text>
<text x="410.5" y="125">D</text>
<text x="15.3" y="175">C</text>
<text x="410.3" y="175">C</text>
<text x="16" y="225">B</text>
<text x="411" y="225">B</text>
<text x="15.5" y="269.2">A</text>
<text x="410.5" y="269.2">A</text>
<text x="41" y="291">8</text>
<text x="88.5" y="291">7</text>
<text x="138.5" y="291">6</text>
<text x="188.5" y="291">5</text>
<text x="238.5" y="291">4</text>
<text x="288.5" y="291">3</text>
<text x="338.5" y="291">2</text>
<text x="386" y="291">1</text>
</g>
<g font-size="4.9">
<text x="348.6" y="262.7">Input Shaft Housing</text>
<text x="14.9" y="293.3">SOLIDWORKS Educational Product. For Instructional Use Only.</text>
</g>
<g font-size="4.6">
<text x="219.5" y="155.8" transform="rotate(-90 219.5 155.8)">0.000</text>
<text x="83.9" y="160.6">+0.15</text>
<text x="215" y="158.7" transform="rotate(-90 215 158.7)">+0.040</text>
<text x="70.9" y="165">17.50</text>
<text x="86.7" y="165.1">0.00</text>
<text x="71.1" y="170.2">17.50</text>
<text x="71.1" y="176.1">12.00</text>
<text x="219.5" y="176.8" transform="rotate(-90 219.5 176.8)">150.000</text>
<text x="62.5" y="202" transform="rotate(-90 62.5 202)">+0.035</text>
<text x="67" y="199.2" transform="rotate(-90 67 199.2)">0.000</text>
<text x="76.8" y="214.5" transform="rotate(-90 76.8 214.5)">80.00</text>
<text x="67" y="217.6" transform="rotate(-90 67 217.6)">90.000</text>
<text x="159" y="259">F-F</text>
<text x="130.7" y="267.2">SCALE 1 : 4</text>
</g>
<g font-size="4.2">
<text x="344.6" y="236.7">Mahir Mahota</text>
<text x="340.9" y="246.4">Vinesh Vivekanand</text>
<text x="349.7" y="254.7">21000784</text>
<text x="340.5" y="276.5">PRT1</text>
<text x="335.4" y="285.1">2025-11-28</text>
</g>
<text font-size="3.9" x="400.9" y="275.5">A3</text>
<g font-size="3.5">
<text x="266.3" y="237.3">UNLESS OTHERWISE SPECIFIED:</text>
<text x="385.7" y="236.6">University of</text>
<text x="266.3" y="240.8">DIMENSIONS ARE IN MILLIMETERS</text>
<text x="388.3" y="240.2">Waterloo</text>
<text x="266.3" y="247.9">TOLERANCES:</text>
<text x="269.2" y="251.4">LINEAR:</text>
<text x="269.2" y="254.9">ANGULAR:</text>
<text x="273.1" y="280.2">THIRD</text>
<text x="272.5" y="283.7">ANGLE</text>
</g>
<g font-size="3.2">
<text x="285.6" y="251.3">0.15</text>
<text x="290.9" y="254.9">0.1</text>
</g>
<g font-size="2.8">
<text x="322.7" y="235.1">Approved by:</text>
<text x="322.7" y="242.8">Created by:</text>
<text x="322.7" y="253.7">Student ID:</text>
<text x="321.6" y="260.4">Description</text>
<text x="268.1" y="264.6">DO NOT SCALE DRAWING</text>
<text x="267.4" y="274.3">PROJECTION TYPE:</text>
<text x="324.2" y="273.3">PART NO.</text>
<text x="366.6" y="273.3">SHEET FORMAT</text>
<text x="323.1" y="281.9">DATE:</text>
<text x="366.6" y="283.4">SCALE:1:4</text>
<text x="389.5" y="283.4">SHEET 1 OF 1</text>
</g>
</svg>
